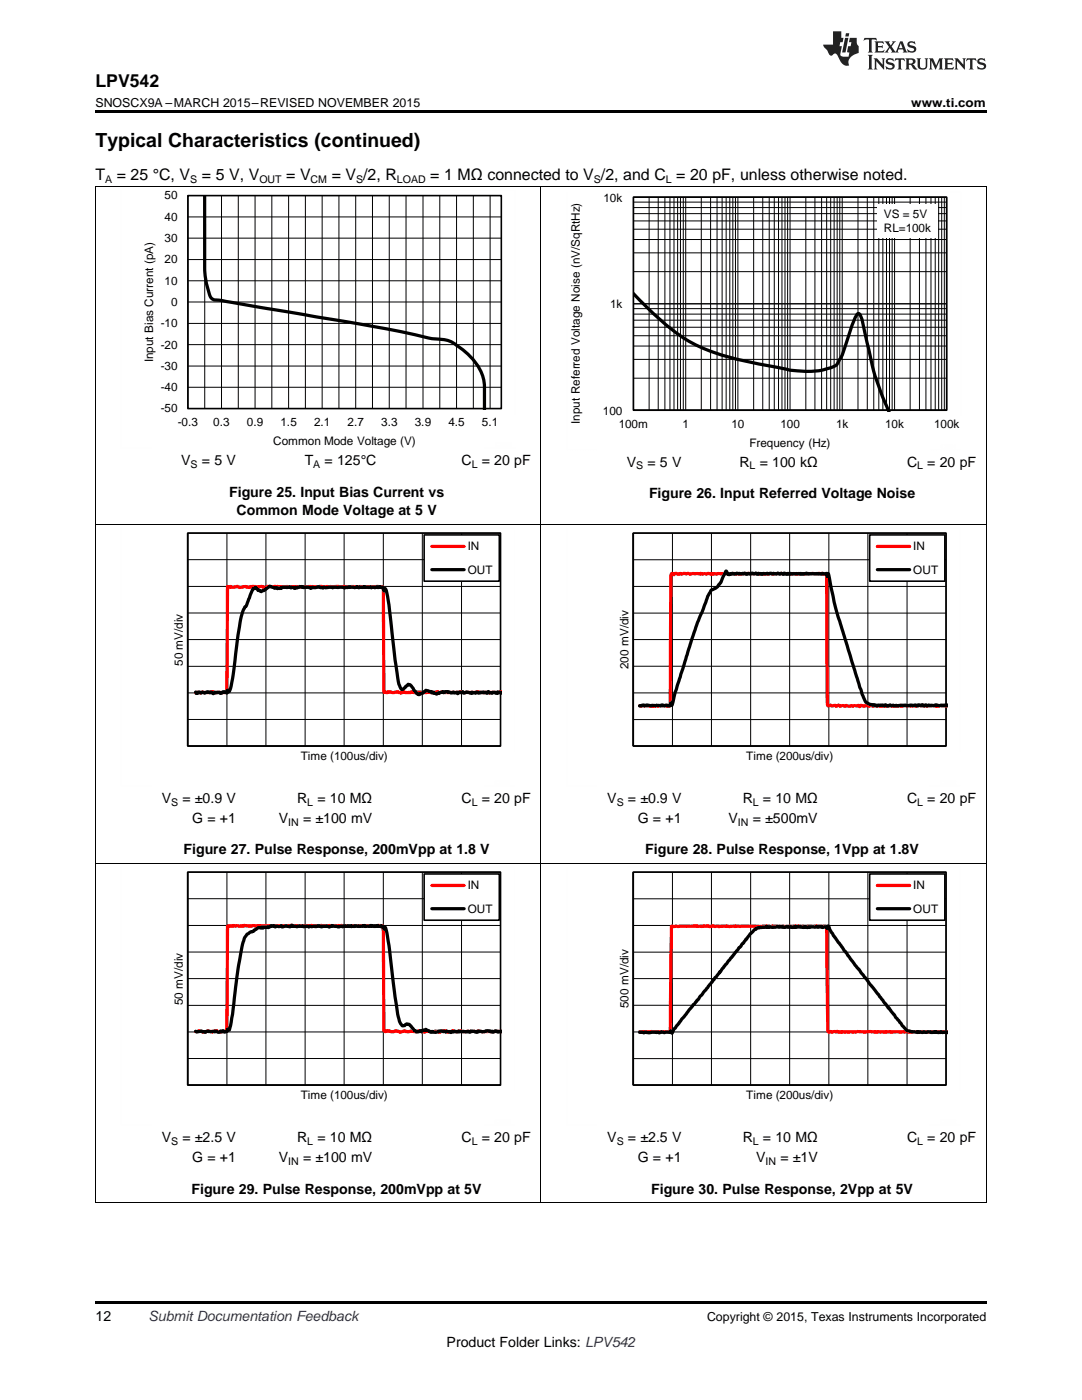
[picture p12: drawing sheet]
<svg xmlns="http://www.w3.org/2000/svg" width="216mm" height="279mm" viewBox="0 0 216 279" stroke-linecap="round" stroke-linejoin="round" font-family="sans-serif">
<path d="M19 259.7h177.8v.5h-177.8z" fill="#000"/>
<g fill="none" stroke="#000" stroke-width=".2">
<path d="M19.1 172.3v67.7M37.5 174.1h62.4v42.5M37.5 179.4h62.4M45.3 174.1v42.5M53.1 174.1v42.5M60.9 174.1v42.5M68.7 174.1v42.5M76.5 174.1v42.5M84.3 174.1v42.5M92.1 174.1v42.5M107.9 172.3v67.7M196.8 172.3v67.7"/>
<path d="M37.5 195.3h62.4M37.5 184.7h62.4M37.5 190h62.4M37.5 205.9h62.4M37.5 211.2h62.4M37.5 200.6h62.4M19 239.9h177.8"/>
</g>
<path d="M37.5 174.1h62.4v42.5h-62.4zM37.5 174.1v42.5h62.4" fill="none" stroke="#000" stroke-width=".32"/>
<path d="M39 205.8l.3 .1 .5-.2 1 .3 .7-.3 .1 .2h.7l.1-.1 .1 .1 .5-.2 .6 .3 .9-.3 .7 .2 .1-1 .1-20.1h1l.1-.1 2 .2 .2-.2 .2 .1 .2-.1 .9 .2 .4-.2 1 .2 .6-.2 .5 .2 2.4-.2 .2 .2 .1-.1 1-.1 .9 .2 1.2-.3 .1 .2 .7 .1 .1-.2h1.3l.1 .2 .4-.2 .9 .2 .2-.2 .2 .1 .8-.1 .4 .2 .1-.2 .4 .1 .1-.1 1.1 .2 .5-.2 .1 .1 1.2-.1 .1 .2 1.1-.2 .5 .2 .3-.2 1.2 .2 .5-.2 1 .2 .4-.2 1.1 .2 .8-.2 .8 .2 1.2-.2 .2 .2 .2-.2 .1 1.1 .1 19.9 .4 .2 .1-.2h.5a1.26 1.26 0 0 0 1.4 0l1.1 .2a1.06 1.06 0 0 1 1.1 0h.2l.6-.2 1 .2 .9-.2 .3 .2 1-.1 1.4 .1 .2-.2 .5 .1 .4 .2 .8-.3a2.54 2.54 0 0 0 1.9 0l.6 .2 1-.2 .7 .2 .6-.1 .5 .1 .8-.1 .4 .1 .3-.1 1.5 .1 .3-.1 1.2 .1 .8-.1h1.1" fill="none" stroke="#f00" stroke-width=".65"/>
<path d="M39 205.8l.4 .1 .9-.1 .2 .2 .4-.1 .1 .1 .3-.2 .7 .1 .8-.1 .1 .1 .2-.1 .4 .2h.3l.2-.3 .1 .2h.3l.1-.2 .3 .3 .5-.1 .1-.6 .4 .3 .6-3.2a92.8 92.8 0 0 1 2.3-15.1 2.83 2.83 0 0 1 1.9-1.5l.2-.2 .7-.5h.4l.2 .1 .2-.2 .2 .2 .2-.2 .3 .1 .3-.1 .2 .1 .4-.1a.89 .89 0 0 1 1.1 0l.2-.2 .7 .1 .2-.2 .1 .3 .7-.2 1 .2 .1-.2 .3 .1 .1-.2 .7 .2 .8-.1h.5l.1 .1h1l.1 .1 .3-.2 1.2 .1a.79 .79 0 0 1 1 .1l.4-.2h.9l.3 .2 .5-.3 1.2 .3 .7-.2 .2 .2 .3-.2 1.1 .1 .3-.2 .1 .2 .7-.1 1.1 .1 .4-.2 .3 .2 .1-.2 .3 .2h1l.1-.2 .9 .2 .4-.2 .2 .2 .4-.1 .1 .2 .1-.2 .3 .1 .1 .5 .1-.4a1.27 1.27 0 0 1 .5 1.2l.5 3.4a137 137 0 0 0 2 14.3l.3 .4a.66 .66 0 0 0 1.1 .1h.2a1.95 1.95 0 0 1 1.3 1.1l.6 .4 .6-.2 .3 .2 .4-.4 .5-.1 .1 .3 .2-.1 .7 .4 .2-.2 .6 .2a2.78 2.78 0 0 1 2.1-.1l.3-.1 .5 .1 .3 .2 .2-.3 .1 .1 .4-.1 .6 .1 .3-.2 .1 .2 .9-.1 .6 .1 .3-.1 .3 .2 .1-.3 1.1 .2 .2 .1 .2-.3 .2 .2h.7a2.9 2.9 0 0 1 2.2 .1l.3-.3 .6 .3 .8-.2" fill="none" stroke="#000" stroke-width=".65"/>
<path d="M84.6 174.4h15v9.2h-15z" fill-rule="evenodd" fill="#fff"/>
<path d="M84.6 174.4h15v9.2h-15zM126.4 174.1h62.4v42.5h-62.4zM126.4 174.1v42.5h62.4" fill="none" stroke="#000" stroke-width=".32"/>
<path d="M86.2 176.7h6.4M127.6 205.9l.2 .1 .6-.1 .2 .1 1.5-.1 .1 .1 1.9-.1 .1 .1 1.5-.1 .3-21 5-.1 .1 .1h1l.4-.2 1.1 .2 .7-.1 .3 .1 .7-.1 .2 .1 .6-.1 2.6 .1 .1-.1 .6 .1 3.3-.1 1.1 .1 1-.1 .8 .1 .6-.1 .3 .1h3.6l.7-.1 .5 .1h3.1l.4-.1 2.1 .1 .3 21 .1 .1 .4-.1 .3 .1 .4-.1h.5l.1-.1 .3 .2 4.3-.1 .8 .1 1.1-.1 1 .1 .7-.1 .5 .1 3.7-.1 .3 .1 .5-.1 3.1 .1 .1-.1 .3 .1 .2-.1 .9 .1 .1-.1h4.2" fill="none" stroke="#f00" stroke-width=".65"/>
<path d="M86.2 181.4h6.4M127.6 206h.4l.5 .1 .4-.1 .7 .1 1.3-.1 .6 .1a.95 .95 0 0 1 1 0l.6-.1h.6l.2-.3 .2 .5 .4-.9 1.5-1.9 3.3-4 8.2-10.3 .8-.9 1.4-1.9 1-.9 .1 .1 .3-.3 .6-.2 1.1 .1 .2-.2 .2 .2 1.9-.2 .2 .1 .3-.1 1.1 .2 .5-.2 .1 .2 .6-.1 .3 .1 .6-.2 .1 .2 .9-.1 .5 .1 .4-.2 .4 .2 .3-.1 .2 .1 .3-.1h.7l.4-.1 .2 .2 .7-.2 .2 .2 .8-.1 .2 .3 .2-.5 1 1.9 3.4 4.7 10.7 13.6a2.36 2.36 0 0 0 1.9 .9h.7l.2 .2 .5-.2 .3 .2 .3-.2 .6 .1 .3-.1 .6 .2 .7-.2 .2 .1 .8 .1a.33 .33 0 0 1 .6 0l.6-.1 .4 .1" fill="none" stroke="#000" stroke-width=".65"/>
<path d="M24.2 173v51.5M36.2 173h66.5M102.7 173v44.7M24.2 224.4h6M96.6 224.4h6.1" fill="none" stroke="#fefefe" stroke-width=".2" stroke-dasharray=".4 .1" stroke-linecap="butt"/>
<g fill="none" stroke="#000" stroke-width=".2">
<path d="M126.4 179.4h62.4M134.2 174.1v42.5M142 174.1v42.5M149.8 174.1v42.5M157.6 174.1v42.5M165.4 174.1v42.5M173.2 174.1v42.5M181 174.1v42.5M126.4 195.3h62.4M126.4 190h62.4M126.4 184.7h62.4M126.4 211.3h62.4"/>
<path d="M126.4 205.9h62.4M126.4 200.6h62.4M126.4 216.6v-42.5h62.4v42.5"/>
</g>
<path d="M173.5 174.4h15v9.2h-15z" fill-rule="evenodd" fill="#fff"/>
<path d="M37.5 106.4h62.4v42.5h-62.4zM37.5 106.4v42.5h62.4M173.5 174.4h15v9.2h-15z" fill="none" stroke="#000" stroke-width=".32"/>
<path d="M100.2 138.2l-.1-.1-1 .1-.6-.1-.8 .2-.2-.2-1.4 .1-1-.1-.1 .1-1.7-.1-.6 .1-.5-.2-.2 .2-1.6-.1-1.1 .1-.7-.1-.1 .1-.3-.2-.1 .2-.2-.1-.3 .2-.4-.3-1.1 .3-.4-.2-.6 .1-.9-.1-1.5 .1-.5-.1-.4 .1h-.6l-.7-.1a.9 .9 0 0 1-1.2-.1l-.2 .1a1.36 1.36 0 0 1-1.2 0l-.4-.1-.3 .3-.2-.2-.4 .1-.1-20.4-.1-.6-1-.2-.8 .2-.4-.1-2.2 .1-.1-.2-.7 .2-.1-.1-.9-.1-.5 .2-1-.2-.6 .2-.7-.2-1.2 .2-.2-.2-.2 .2-.6-.2a.87 .87 0 0 1-1 0l-1.1 .2-.7-.2-.3 .2-.2-.2-.2 .2-.1-.2-.4 .2h-1l-.1-.2-.1 .2-.2-.2-.3 .2-1.1-.1-.8 .1-.3-.2-.8 .2-1.1-.2-.4 .2-.1-.2-.3 .2-1.2-.2a1.29 1.29 0 0 1-1.3 0l-1 .2-.6-.2h-.5l-.2 .2-.9-.2-1 .2-.4-.2-.9 .2-1.2-.2-.1 20.6-.1 .6-1.8-.1-.1 .2-.8-.1-.1-.2-.9 .2h-1l-.1-.1-.5 .2-.4-.2-.5 .1M175.1 176.7h6.4" fill="none" stroke="#f00" stroke-width=".65"/>
<path d="M39 138.1l.1 .3 .3-.2 .2 .1 .2-.2 .4 .2 .1-.1h.3l.2 .1a.96 .96 0 0 1 1.1 0l.2-.2 .4 .3 .4-.2 .1 .1 .6-.1 .5 .2 .4-.4 .8 .3 .1-.6 .2 .4a9.8 9.8 0 0 0 1-4.3l1-7.8a13.6 13.6 0 0 1 1.3-4.9 .9 .9 0 0 0 .5-.9l1.1-2.7 .5-.3 .5 .6 .1-.1 .5 .4 1-.6a.99 .99 0 0 1 1.7-.1l.3-.1 .3 .2 .6-.2 .1 .1 .1-.2h.3h.6l.2 .1 .6-.1 .1 .1 .5-.1 .2 .2 .3-.2 .1 .2 .9-.3 .2 .1 .3-.1 .1 .2 .8-.1 .5 .2 .1-.2 .1 .2 .2-.2 .7 .1 .4-.2 1.1 .3 .1-.2 .4 .1 .6-.1h.6l.2 .1 .2-.1 .9 .1 .7-.1 .5 .2 .9-.3 1.1 .2 .4-.2 .5 .2 .1-.2 .5 .1 .3-.1 .1 .1 .1-.1 1 .1 .2-.1 .2 .2 .1-.1h.5l.1 .1 .4-.2 .3 .2 .2-.2 .3 .1h.4l.2 .8 .3-.6a17 17 0 0 1 1 5.5l.9 8.8 .8 4.9 .6 1 .6-.4 .6-.6 .2 .1a1.58 1.58 0 0 1 1.1 1.1l.3 .4a.56 .56 0 0 0 .9 .2l.4-.1 .7-.5 1 .2 .1 .2 .1-.1 .1 .1h.1l.2 .2 .5 .1 .2-.2 .3 .1 .6-.3 .4 .1 .3-.2 1.2 .3 .3-.2 .2 .2 .5-.1 .2 .2 .4-.3 .3 .1 .3-.2 .2 .3 .4-.1 .2-.1 1.1 .3 .6-.2 .2 .1 .2-.2 .2 .2 1-.2 .2 .1h.3l.3 .2 .3-.4a.74 .74 0 0 0 1 .2l.2 .1 .2-.1 .2 .2 .2-.3 .1 .2 .4-.1 .4 .1M175.1 181.4h6.4" fill="none" stroke="#000" stroke-width=".65"/>
<path d="M113.1 173v51.5M125.1 173h66.5M191.6 173v44.7M113.1 224.4h6M185.5 224.4h6.1" fill="none" stroke="#fefefe" stroke-width=".2" stroke-dasharray=".4 .1" stroke-linecap="butt"/>
<g fill="none" stroke="#000" stroke-width=".2">
<path d="M19.1 104.6v67.7M37.5 117h62.4M37.5 106.4h62.4v42.5M37.5 111.7h62.4M45.3 106.4v42.5M53.1 106.4v42.5M60.9 106.4v42.5M68.7 106.4v42.5M76.5 106.4v42.5M84.3 106.4v42.5M92.1 106.4v42.5M107.9 104.6v67.7"/>
<path d="M196.8 104.6v67.7M37.5 138.3h62.4M37.5 127.6h62.4M37.5 133h62.4M37.5 122.3h62.4M37.5 143.6h62.4M19 172.2h177.8"/>
</g>
<path d="M84.6 106.8h15v9.2h-15z" fill-rule="evenodd" fill="#fff"/>
<path d="M84.6 106.8h15v9.2h-15zM126.4 106.4h62.4v42.5h-62.4zM126.4 106.4v42.5h62.4" fill="none" stroke="#000" stroke-width=".32"/>
<path d="M86.2 109.1h6.4M189.1 140.8l-2.1 .2-.8-.2-1.4 .1-.6-.2-.2 .2-3.1-.1-1 .2-.2-.2-1.6 .1-.5-.1-.2 .1h-1.7l-.4-.1-.3 .1h-.8l-.5-.1-.3 .1-.5-.1-.6 .1-.5-.2-.2 .3-.3-.2-.2 .1-1.2-.1-.5 .1-.6-.1-.2 .1-.4-.1-.6 .1a.45 .45 0 0 0-.7 0l-.3-.1-.5 .1-.4-.2-.5 .2-.1-.7-.2-25.7h-.7l-.1-.1-.2 .1-.5-.1-2.5 .1-6.3-.1-.4 .2-2.9-.2-.3 .1h-4l-.2 .1-.3-.2-.8 .2-.5-.2-1.2 .2-1.5-.1-.3 .1-.1-.1-.3 .1-.3-.2-.6 .2-1.1-.2-.2 .2-1.4-.1a.88 .88 0 0 1-1-.1l-.4 .1-.3-.1-.5 .2-.1-.1a.84 .84 0 0 1-1-.1h-.2a.34 .34 0 0 1-.3 .2 .34 .34 0 0 1-.3-.2l-.1 .1a48.5 48.5 0 0 0-.2 7.7l-.1 18.7h-.5l-.3-.2-.2 .2-1.1-.1-1.2 .2-.2-.2-.5 .1-2.1-.1" fill="none" stroke="#f00" stroke-width=".65"/>
<path d="M86.2 113.7h6.4M189.1 140.8l-.2-.1-2.1 .1-.1-.1-1.2 .1-.2-.1-.1 .2h-.2a.36 .36 0 0 0-.7 0 .34 .34 0 0 0-.5-.2h-.5a.45 .45 0 0 1-.7 0l-1.2 .1-1.6-.1-.7 .2-.3-.1h-1l-.2-.1-.6 .2-.4-.2a.28 .28 0 0 1-.2 .2 .28 .28 0 0 1-.3-.2h-.9l-.2 .2-.1-.1-.7-.1-.8-.2a1.55 1.55 0 0 1-1.1-1.3l-.7-2-4.4-14.3-.8-2.8-1.1-5.6h-.1l-.1 .5-.2-.6-1.6 .2-.3-.1h-1.8l-.3-.1-.6 .2-.5-.2-.1 .2-.8-.1-.8 .1-.4-.2-.1 .2-.4-.2-.3 .2-.4-.2a.3 .3 0 0 1-.3 .2 .3 .3 0 0 1-.3-.2h-.1a.38 .38 0 0 1-.6 0l-.3 .2-.6-.2-.2 .2-.4-.2-.2 .1-.3-.1h-.9l-.2 .2-.4-.2-.1 .1a.28 .28 0 0 0-.3-.1 .28 .28 0 0 0-.2 .2 .44 .44 0 0 0-.7-.1l-.4-.1-.2 .2-.5-.2-.3 .2-.4-.2-.2 .1-1.4-.1-.6 .2-.3-.2-.6 .3a.54 .54 0 0 1-.5-.7h-.2l-.5 1a3.6 3.6 0 0 1-2.1 2.7l-.4 .2-.6 1.1-2 5.3-4.5 13.8-.6 2.6h-.1l-.1-.4-.2 .4-.3 .2-.4-.2-.5 .2-.4-.2-.1 .1-.4 .1-.6-.2-.1 .2h-1l-.7-.2-.5 .1-.3-.1-.8 .2" fill="none" stroke="#000" stroke-width=".65"/>
<path d="M24.2 105.4v51.4M36.2 105.4h66.5M102.7 105.4v44.6M24.2 156.8h6M96.6 156.8h6.1" fill="none" stroke="#fefefe" stroke-width=".2" stroke-dasharray=".4 .1" stroke-linecap="butt"/>
<g fill="none" stroke="#000" stroke-width=".2">
<path d="M126.4 117h62.4M126.4 111.7h62.4M134.2 106.4v42.5M142 106.4v42.5M149.8 106.4v42.5M157.6 106.4v42.5M165.4 106.4v42.5M173.2 106.4v42.5M181 106.4v42.5M126.4 138.3h62.4M126.4 133h62.4M126.4 127.6h62.4"/>
<path d="M126.4 122.4h62.4M126.4 143.6h62.4M126.4 148.9v-42.5h62.4v42.5"/>
</g>
<path d="M173.5 106.8h15v9.2h-15z" fill-rule="evenodd" fill="#fff"/>
<path d="M126.4 39.3h62.5v42.6h-62.5zM173.5 106.8h15v9.2h-15z" fill="none" stroke="#000" stroke-width=".32"/>
<path d="M175.1 109.1h6.4" fill="none" stroke="#f00" stroke-width=".65"/>
<path d="M126.3 58.5a53.1 53.1 0 0 0 11.9 10 57.4 57.4 0 0 0 16.6 4.8 19.8 19.8 0 0 0 9.6 .5l1.1-.3a2.44 2.44 0 0 0 2.1-1.9l.7-1.3 1.6-5.1a6.8 6.8 0 0 1 1.3-2.6h.3a11.7 11.7 0 0 1 1.2 4.3 69.9 69.9 0 0 0 2.8 10.7l1.8 4.5M175.1 113.7h6.4" fill="none" stroke="#000" stroke-width=".65"/>
<path d="M113.1 38.3v51.5M125.1 38.3h66.6M191.7 38.3v44.7M113.1 89.7h6.1M185.6 89.7h6.1M113.1 105.4v51.4M125.1 105.4h66.5M191.6 105.4v44.6M113.1 156.8h6M185.5 156.8h6.1" fill="none" stroke="#fefefe" stroke-width=".2" stroke-dasharray=".4 .1" stroke-linecap="butt"/>
<g fill="none" stroke="#000" stroke-width=".2">
<path d="M19.1 37.3v67.3M107.9 37.3v67.3M126.4 39.4h62.5v42.5h-62.5zM129.5 39.4v42.5M131.3 39.4v42.5M132.7 39.4v42.5M133.7 39.4v42.5M134.5 39.4v42.5M135.2 39.4v42.5M135.8 39.4v42.5M136.3 39.4v42.5M136.8 39.4v42.5"/>
<path d="M139.9 39.4v42.5M141.8 39.4v42.5M143.1 39.4v42.5M144.1 39.4v42.5M144.9 39.4v42.5M145.6 39.4v42.5M146.2 39.4v42.5M146.8 39.4v42.5M147.2 39.4v42.5M150.4 39.4v42.5M152.2 39.4v42.5M153.5 39.4v42.5"/>
<path d="M154.5 39.4v42.5M155.3 39.4v42.5M156 39.4v42.5M156.6 39.4v42.5M157.2 39.4v42.5M157.6 39.4v42.5M160.8 39.4v42.5M162.6 39.4v42.5M163.9 39.4v42.5M164.9 39.4v42.5M165.8 39.4v42.5M166.4 39.4v42.5"/>
<path d="M167 39.4v42.5M167.6 39.4v42.5M168.1 39.4v42.5M171.2 39.4v42.5M173.1 39.4v42.5M174.3 39.4v42.5M175.4 39.4v42.5M176.2 39.4v42.5M176.9 39.4v42.5M177.5 39.4v42.5M178 39.4v42.5M178.5 39.4v42.5"/>
<path d="M181.6 39.4v42.5M183.5 39.4v42.5M184.8 39.4v42.5M185.8 39.4v42.5M186.6 39.4v42.5M187.3 39.4v42.5M187.9 39.4v42.5M188.4 39.4v42.5M196.8 37.3v67.3M126.4 54.2h62.5M126.4 50.5h62.5M126.4 47.8h62.5"/>
<path d="M126.4 45.7h62.5M126.4 44.1h62.5M126.4 42.6h62.5M126.4 41.4h62.5M126.4 40.3h62.5M126.4 75.5h62.5M126.4 71.7h62.5M126.4 69.1h62.5M126.4 67h62.5M126.4 65.3h62.5M126.4 63.9h62.5M126.4 62.7h62.5"/>
<path d="M126.4 61.6h62.5M126.4 60.6h62.5M19 104.6h177.8"/>
</g>
<path d="M175.1 40.7h12.1v6.7h-12.1z" fill-rule="evenodd" fill="#fff"/>
<g fill="none" stroke="#000" stroke-width=".2">
<path d="M19 37.2h177.8M40.9 39v42.5M44.2 39v42.5M47.5 39v42.5M50.9 39v42.5M54.2 39v42.5M57.6 39v42.5M60.9 39v42.5M64.3 39v42.5M67.6 39v42.5M71 39v42.5M74.3 39v42.5"/>
<path d="M77.7 39v42.5M81 39v42.5M84.4 39v42.5M87.8 39v42.5M91.1 39v42.5M94.4 39v42.5M97.8 39v42.5M100 39h-62.5v42.5h62.5M37.5 56h62.5M37.5 51.8h62.5M37.5 47.5h62.5M37.5 43.3h62.5"/>
<path d="M37.5 77.3h62.5M37.5 73.1h62.5M37.5 68.8h62.5M37.5 64.5h62.5M37.5 60.3h62.5"/>
</g>
<path d="M37.5 39h62.5v42.5h-62.5z" fill="none" stroke="#000" stroke-width=".32"/>
<path d="M40.8 38.9v14.6a13.3 13.3 0 0 0 1.5 6.1l.7 .3 1.2 .1 27.3 4.6 11.2 2.2a26.3 26.3 0 0 0 6.3 1.1 6.2 6.2 0 0 1 2.6 1.3 11.8 11.8 0 0 1 4.9 6.7l.2 1.3v4.6" fill="none" stroke="#000" stroke-width=".65"/>
<path d="M24.2 38v51.4M36.2 38h66.6M102.8 38v44.7M24.2 89.4h6.1M96.7 89.4h6.1" fill="none" stroke="#fefefe" stroke-width=".2" stroke-dasharray=".4 .1" stroke-linecap="butt"/>
<path d="M19 22h177.8v.5h-177.8z" fill="#000"/>
<g fill="#231f20">
<path d="M172.5 7.6l-.1 .5 .4-.2h.6v.1v2.1l-.2 .4h.9l-.2-.4v-2.1l.1-.1h.5l.5 .2-.2-.5zM174.5 8.3l.2 .3v1.5l-.2 .4h1.8l.2-.6a1.04 1.04 0 0 1-1.3 .2v-.7h.6l.3 .2v-.6l-.3 .2h-.6v-.6l.8-.1 .4 .3-.2-.5zM176.5 8.3l.9 1.1-.9 1.1h.8l-.2-.2 .4-.7 .5 .7-.2 .2h1.5l-.2-.2 .2-.4h.9l.1 .4-.2 .2h1l-.3-.3-.7-1.9h-.5l-.9 2-.8-1 .9-1h-.8l.1 .3-.4 .5-.3-.6 .1-.2zM179.7 8.6l.4 1h-.7zM181.3 8.4a.63 .63 0 0 0-.2 .7 .63 .63 0 0 0 .6 .4l.6 .2 .1 .2a.75 .75 0 0 1-.7 .4 .75 .75 0 0 1-.6-.5l.1 .7 .1-.1a1.11 1.11 0 0 0 1.5-.6 1.13 1.13 0 0 0-1.2-.8l-.1-.4a1.04 1.04 0 0 1 1.2 .2l-.2-.5-.2 .1-.4-.2zM173.2 10.9l.2 .4v2.2l-.2 .4h1l-.3-.4v-2.2l.3-.4zM174.3 11.6l.3 .4v1.5l-.3 .4h.8l-.2-.4v-1.3l1.5 1.7v-1.9l.2-.4h-.7l.2 .4v.9l-1.1-1.3zM177 11.8a.62 .62 0 0 0-.2 .7 .62 .62 0 0 0 .6 .4l.6 .1 .1 .3a.76 .76 0 0 1-.7 .3 .76 .76 0 0 1-.7-.4l.2 .7 .1-.1a1.11 1.11 0 0 0 1.5-.6 1.13 1.13 0 0 0-1.2-.8l-.1-.4a1.04 1.04 0 0 1 1.2 .2l-.2-.6-.2 .1-.5-.1zM178.7 11.6l-.2 .6a.61 .61 0 0 1 .8-.3v1.6l-.2 .4h.9l-.2-.4v-1.6a.63 .63 0 0 1 .7 .3l-.1-.6zM180.6 11.6l.3 .4v1.5l-.3 .4h1l-.2-.2-.1-.8 .6 .2a.76 .76 0 0 0 1.2 .7l-1-1a.58 .58 0 0 0 .6-.5 .58 .58 0 0 0-.5-.6zM181.4 11.9h.1a.45 .45 0 0 1 .5 .1 .45 .45 0 0 1 .1 .5l-.8 .2zM182.9 11.6l.2 .2a2.17 2.17 0 0 0 .3 1.9 .99 .99 0 0 0 1.6-.6v-1.1l.2-.4h-.7l.2 .2a1.92 1.92 0 0 1-.2 1.8 .6 .6 0 0 1-.9-.5v-1.1l.2-.4zM185.4 11.6l.2 .4v1.5l-.2 .4h.7l-.2-.4v-1.4l.8 1.8 .8-1.8v1.4l-.2 .4h.9l-.2-.4v-1.5l.2-.4h-.8l-.6 1.5-.6-1.5zM188.4 11.6l.2 .4v1.5l-.2 .4h1.8l.1-.6a1.04 1.04 0 0 1-1.2 .1v-.6h.5l.4 .2v-.6l-.4 .2h-.5v-.7h.8l.3 .3-.1-.6zM190.5 11.6l.2 .4v1.5l-.2 .4h.7l-.2-.4v-1.3l1.5 1.7v-1.9l.2-.4h-.7l.2 .4v.9l-1.1-1.3zM192.9 11.6l-.1 .6a.61 .61 0 0 1 .7-.3l.1 1.6-.3 .4h1l-.3-.4 .1-1.6a.63 .63 0 0 1 .7 .3l-.1-.6zM195.2 11.8a.62 .62 0 0 0-.2 .7 .62 .62 0 0 0 .6 .4l.6 .1 .1 .3a.76 .76 0 0 1-.7 .3 .76 .76 0 0 1-.6-.4l.1 .7 .1-.1a1.11 1.11 0 0 0 1.6-.6 1.13 1.13 0 0 0-1.3-.8l-.1-.4a1.04 1.04 0 0 1 1.2 .2l-.1-.6-.2 .1-.5-.1z"/>
<path d="M166.2 6.3v2.6h-1.9v.4l.8 .9a.91 .91 0 0 0 1 .8 .56 .56 0 0 1 .5-.3 .56 .56 0 0 1 .5 .3l.4 .8a1.53 1.53 0 0 0 1.9 1.2 1.54 1.54 0 0 1 1-2.1l.9-.3v-1.4a1.52 1.52 0 0 1-.4-1.6h-1.3l-.2 .8h.5l-.2 .8h-.5l-.1 1v.2l.4 .1-.2 .8a1.93 1.93 0 0 1-1.6-.3l.3-1.8h-.5l.2-.8h.4l.2-.8h-.4v-1.3zM168.6 7.6l-.6 2.9h.7l.6-2.9zM168.8 6.6l-.1 .7h.6l.2-.7z"/>
</g>
<text font-size="3.9" x="19" y="29.3">Typical Characteristics (continued)</text>
<text font-size="3.5" x="19" y="17.3">LPV542</text>
<g font-size="3.2">
<text x="19" y="36">T</text>
<text x="23.3" y="36">= 25 °C, V</text>
<text x="40.3" y="36">= 5 V, V</text>
<text x="57.1" y="36">= V</text>
<text x="66.2" y="36">= V /2, R</text>
<text x="85.9" y="36">= 1 MΩ connected to V /2, and C = 20 pF, unless otherwise noted.</text>
</g>
<g font-size="2.8">
<text x="36.2" y="92.8">V</text>
<text x="40.3" y="92.8">= 5 V</text>
<text x="60.8" y="92.8">T</text>
<text x="64.8" y="92.8">= 125°C</text>
<text x="92.1" y="92.8">C</text>
<text x="96.1" y="92.8">= 20 pF</text>
<text x="125.1" y="93.1">V</text>
<text x="129.2" y="93.1">= 5 V</text>
<text x="147.6" y="93.1">R</text>
<text x="151.6" y="93.1">= 100 kΩ</text>
<text x="181" y="93.1">C</text>
<text x="185" y="93.1">= 20 pF</text>
<text x="45.7" y="99.2">Figure 25. Input Bias Current vs</text>
<text x="129.5" y="99.5">Figure 26. Input Referred Voltage Noise</text>
<text x="47.2" y="102.9">Common Mode Voltage at 5 V</text>
<text x="32.3" y="160.2">V</text>
<text x="36.4" y="160.2">= ±0.9 V</text>
<text x="59.3" y="160.2">R</text>
<text x="63.3" y="160.2">= 10 MΩ</text>
<text x="92.1" y="160.2">C</text>
<text x="96.1" y="160.2">= 20 pF</text>
<text x="121.2" y="160.2">V</text>
<text x="125.3" y="160.2">= ±0.9 V</text>
<text x="148.2" y="160.2">R</text>
<text x="152.2" y="160.2">= 10 MΩ</text>
<text x="181" y="160.2">C</text>
<text x="185" y="160.2">= 20 pF</text>
<text x="38.3" y="164.2">G = +1</text>
<text x="55.6" y="164.2">V</text>
<text x="60.5" y="164.2">= ±100 mV</text>
<text x="127.2" y="164.2">G = +1</text>
<text x="145.4" y="164.2">V</text>
<text x="150.2" y="164.2">= ±500mV</text>
<text x="36.6" y="170.5">Figure 27. Pulse Response, 200mVpp at 1.8 V</text>
<text x="128.8" y="170.5">Figure 28. Pulse Response, 1Vpp at 1.8V</text>
<text x="32.3" y="227.9">V</text>
<text x="36.4" y="227.9">= ±2.5 V</text>
<text x="59.3" y="227.9">R</text>
<text x="63.3" y="227.9">= 10 MΩ</text>
<text x="92.1" y="227.9">C</text>
<text x="96.1" y="227.9">= 20 pF</text>
<text x="121.2" y="227.9">V</text>
<text x="125.3" y="227.9">= ±2.5 V</text>
<text x="148.2" y="227.9">R</text>
<text x="152.2" y="227.9">= 10 MΩ</text>
<text x="181" y="227.9">C</text>
<text x="185" y="227.9">= 20 pF</text>
<text x="38.3" y="231.8">G = +1</text>
<text x="55.6" y="231.8">V</text>
<text x="60.5" y="231.8">= ±100 mV</text>
<text x="127.2" y="231.8">G = +1</text>
<text x="150.9" y="231.8">V</text>
<text x="155.7" y="231.8">= ±1V</text>
<text x="38.2" y="238.2">Figure 29. Pulse Response, 200mVpp at 5V</text>
<text x="129.9" y="238.2">Figure 30. Pulse Response, 2Vpp at 5V</text>
<text x="19" y="263.6">12</text>
<text x="89.1" y="268.9">Product Folder Links: LPV542</text>
</g>
<text font-size="2.8" fill="#0000c8" x="29.6" y="263.6">Submit Documentation Feedback</text>
<g font-size="2.5">
<text x="19" y="21.4">SNOSCX9A –MARCH 2015–REVISED NOVEMBER 2015</text>
<text x="181.8" y="21.4">www.ti.com</text>
<text x="141.1" y="263.6">Copyright © 2015, Texas Instruments Incorporated</text>
</g>
<g font-size="2.3">
<text x="32.9" y="39.8">50</text>
<text x="120.4" y="40.2">10k</text>
<text x="32.9" y="44">40</text>
<text x="176.4" y="43.6">VS = 5V</text>
<text x="176.4" y="46.3">RL=100k</text>
<text x="32.9" y="52.5">20</text>
<text x="32.9" y="48.3">30</text>
<text x="32.9" y="56.8">10</text>
<text x="32.1" y="65.3">-10</text>
<text x="34.2" y="61.1">0</text>
<text x="121.7" y="61.5">1k</text>
<text x="32.1" y="69.6">-20</text>
<text x="30.6" y="72.3" transform="rotate(-90 30.6 72.3)">Input Bias Current (pA)</text>
<text x="32.1" y="73.8">-30</text>
<text x="32.1" y="82.3">-50</text>
<text x="32.1" y="78.1">-40</text>
<text x="120.3" y="82.7">100</text>
<text x="35.5" y="85.1">-0.3</text>
<text x="42.6" y="85.1">0.3</text>
<text x="49.3" y="85.1">0.9</text>
<text x="54.5" y="88.8">Common Mode Voltage (V)</text>
<text x="56" y="85.1">1.5</text>
<text x="62.7" y="85.1">2.1</text>
<text x="69.4" y="85.1">2.7</text>
<text x="76.1" y="85.1">3.3</text>
<text x="82.8" y="85.1">3.9</text>
<text x="89.5" y="85.1">4.5</text>
<text x="96.2" y="85.1">5.1</text>
<text x="115.7" y="84.5" transform="rotate(-90 115.7 84.5)">Input Referred Voltage Noise (nV/SqRtHz)</text>
<text x="123.5" y="85.4">100m</text>
<text x="136.2" y="85.4">1</text>
<text x="145.9" y="85.4">10</text>
<text x="149.6" y="89.2">Frequency (Hz)</text>
<text x="155.7" y="85.4">100</text>
<text x="166.8" y="85.4">1k</text>
<text x="176.6" y="85.4">10k</text>
<text x="186.4" y="85.4">100k</text>
<text x="93.3" y="109.8">IN</text>
<text x="182.2" y="109.8">IN</text>
<text x="93.3" y="114.5">OUT</text>
<text x="182.2" y="114.5">OUT</text>
<text x="36.5" y="132.9" transform="rotate(-90 36.5 132.9)">50 mV/div</text>
<text x="125.4" y="133.5" transform="rotate(-90 125.4 133.5)">200 mV/div</text>
<text x="60" y="151.6">Time (100us/div)</text>
<text x="148.9" y="151.6">Time (200us/div)</text>
<text x="93.3" y="177.5">IN</text>
<text x="182.2" y="177.5">IN</text>
<text x="93.3" y="182.1">OUT</text>
<text x="182.2" y="182.1">OUT</text>
<text x="36.5" y="200.6" transform="rotate(-90 36.5 200.6)">50 mV/div</text>
<text x="125.4" y="201.2" transform="rotate(-90 125.4 201.2)">500 mV/div</text>
<text x="60" y="219.3">Time (100us/div)</text>
<text x="148.9" y="219.3">Time (200us/div)</text>
</g>
<g font-size="2.1">
<text x="21" y="36.6">A</text>
<text x="38" y="36.6">S</text>
<text x="51.8" y="36.6">OUT</text>
<text x="62" y="36.6">CM</text>
<text x="71" y="36.6">S</text>
<text x="79.2" y="36.6">LOAD</text>
<text x="118.5" y="36.6">S</text>
<text x="132.9" y="36.6">L</text>
<text x="38" y="93.4">S</text>
<text x="62.5" y="93.4">A</text>
<text x="94.1" y="93.4">L</text>
<text x="126.9" y="93.7">S</text>
<text x="149.6" y="93.7">L</text>
<text x="183" y="93.7">L</text>
<text x="34.1" y="160.8">S</text>
<text x="61.3" y="160.8">L</text>
<text x="94.1" y="160.8">L</text>
<text x="123" y="160.8">S</text>
<text x="150.2" y="160.8">L</text>
<text x="183" y="160.8">L</text>
<text x="57.5" y="164.7">IN</text>
<text x="147.2" y="164.7">IN</text>
<text x="34.1" y="228.4">S</text>
<text x="57.5" y="232.4">IN</text>
<text x="61.3" y="228.4">L</text>
<text x="94.1" y="228.4">L</text>
<text x="123" y="228.4">S</text>
<text x="150.2" y="228.4">L</text>
<text x="152.8" y="232.4">IN</text>
<text x="183" y="228.4">L</text>
</g>
</svg>
